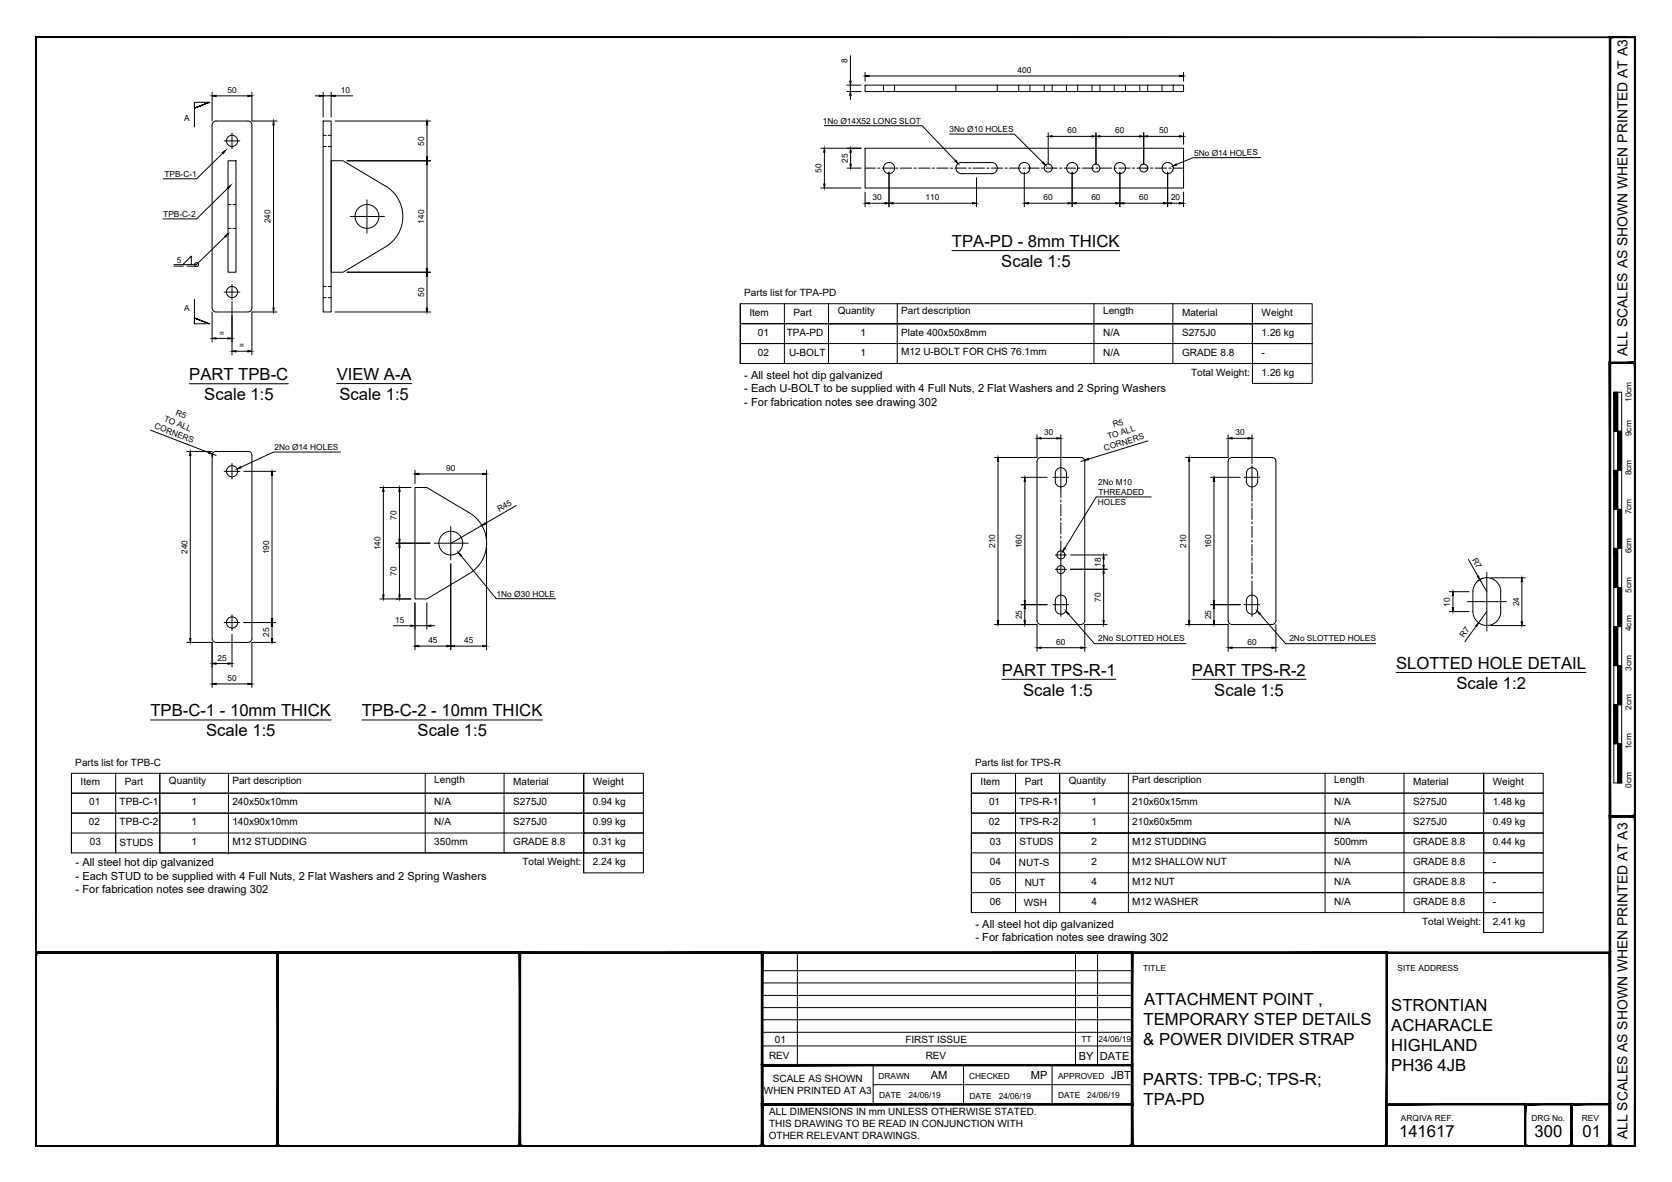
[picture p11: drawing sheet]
<svg xmlns="http://www.w3.org/2000/svg" width="420mm" height="297mm" viewBox="0 0 420 297" stroke-linecap="round" stroke-linejoin="round" font-family="sans-serif">
<!-- layer: PROPOSED OTHER USER 1 -->
<g fill="none" stroke="#000" stroke-width=".25">
<path d="M53.6 30.7l.7-.3h8a.97 .97 0 0 1 1 1v46a1.01 1.01 0 0 1-1 1h-8a1.01 1.01 0 0 1-1-1v-46zM81.2 30.4h2v48h-2zM217.4 37.3h80v9.9h-80zM217.4 21.4h80v1.6h-80zM57.3 40.4h2v28h-2zM96.7 46.7l-10.5-6.3h-3v28h3l10.5-6.2M96.7 46.6a8.9 8.9 0 0 1 0 15.5M240.5 41.4l.7-.5h.4l7.6-.1a1.41 1.41 0 0 1 1.4 1.4 1.41 1.41 0 0 1-1.4 1.4h-7.6a1.41 1.41 0 0 1-1.2-.7 1.41 1.41 0 0 1 .1-1.5zM53.6 113.7l.7-.3h8a.97 .97 0 0 1 1 1v46a1.01 1.01 0 0 1-1 1h-8a1.01 1.01 0 0 1-1-1v-46zM260.9 115.3l.7-.3h10a.97 .97 0 0 1 1 1v39.9a1.01 1.01 0 0 1-1 1.1h-10a1.01 1.01 0 0 1-1-1.1v-39.9zM265.2 118.9a1.41 1.41 0 0 1 1.4-1.4 1.41 1.41 0 0 1 1.4 1.4M265.2 119v2"/>
<path d="M268 119v2M309.6 115h10a1.01 1.01 0 0 1 1 1v40a.97 .97 0 0 1-1 1h-10M309.6 115a1.01 1.01 0 0 0-1 1v39.9a1.01 1.01 0 0 0 1 1.1M313.2 118.9a1.41 1.41 0 0 1 1.4-1.4 1.41 1.41 0 0 1 1.4 1.4M313.2 119v2M316 119v2M117.7 128.8l-10.4-6.3h-3v28h3l10.4-6.2M117.7 128.7a8.9 8.9 0 0 1 .1 15.5M265.2 121a1.41 1.41 0 0 0 1.4 1.4 1.41 1.41 0 0 0 1.4-1.4M313.2 121a1.41 1.41 0 0 0 1.4 1.4 1.41 1.41 0 0 0 1.4-1.4M265.2 152.9a1.41 1.41 0 0 0 1.4 1.4 1.41 1.41 0 0 0 1.4-1.4M265.2 153v-2a1.41 1.41 0 0 1 1.4-1.5 1.41 1.41 0 0 1 1.4 1.5v2"/>
<path d="M313.2 152.9a1.41 1.41 0 0 0 1.4 1.4 1.41 1.41 0 0 0 1.4-1.4M313.2 153v-2a1.41 1.41 0 0 1 1.4-1.5 1.41 1.41 0 0 1 1.4 1.5v2M371.2 146.2a3.5 3.5 0 0 1 3.8-.8 3.5 3.5 0 0 1 2.1 3.3v5a3.5 3.5 0 0 1-3.5 3.5 3.5 3.5 0 0 1-3.5-3.5v-5a3.5 3.5 0 0 1 1.1-2.5z"/>
<circle cx="58.3" cy="35.4" r="1.41"/>
<circle cx="92.2" cy="54.4" r="3"/>
<circle cx="223.4" cy="42.2" r="1.41"/>
<circle cx="257.4" cy="42.2" r="1.41"/>
<circle cx="263.4" cy="42.2" r="1.01"/>
<circle cx="269.4" cy="42.2" r="1.41"/>
<circle cx="275.4" cy="42.2" r="1.01"/>
<circle cx="281.4" cy="42.2" r="1.41"/>
<circle cx="287.4" cy="42.2" r="1.01"/>
<circle cx="293.4" cy="42.2" r="1.41"/>
<circle cx="58.3" cy="73.4" r="1.41"/>
<circle cx="58.3" cy="118.4" r="1.41"/>
<circle cx="113.3" cy="136.5" r="3"/>
<circle cx="266.6" cy="139.5" r="1.01"/>
<circle cx="58.3" cy="156.4" r="1.41"/>
<circle cx="266.6" cy="143.1" r="1.01"/>
</g>
<!-- layer: PROPOSED OTHER USER 1 - HIDDEN -->
<g fill="none" stroke="#000" stroke-width=".25">
<path d="M81.2 36.8h.8M81.2 34h.8M82.5 36.8h.7M82.5 34h.7M222 21.4v1.6M224.8 21.4v1.6M240.2 21.4v1.6M250.6 21.4v1.6M256 21.4v1.6M258.8 21.4v1.6M262.4 21.4v1.6M264.4 21.4v1.6"/>
<path d="M268 21.4v1.6M270.8 21.4v1.6M274.4 21.4v1.6M276.4 21.4v1.6M280 21.4v1.6M282.8 21.4v1.6M286.4 21.4v1.6M288.4 21.4v1.6M292 21.4v1.6M294.8 21.4v1.6M57.3 51.4h.8M57.3 57.4h.8"/>
<path d="M58.5 51.4h.8M58.5 57.4h.8M217.4 42.2h2.6M220.5 42.2h.6M221.7 42.2h2.8M225.1 42.2h.6M226.3 42.2h2.8M229.7 42.2h.6M230.8 42.2h2.9M234.3 42.2h.5M235.4 42.2h2.9M238.8 42.2h.6"/>
<path d="M240 42.2h2.8M243.4 42.2h.6M244.5 42.2h2.9M248 42.2h.5M249.1 42.2h2.9M252.5 42.2h.6M253.7 42.2h2.8M257.1 42.2h.6M258.3 42.2h2.8M261.7 42.2h.6M262.8 42.2h2.9M266.3 42.2h.5"/>
<path d="M267.4 42.2h2.9M270.8 42.2h.6M272 42.2h2.8M275.4 42.2h.6M276.5 42.2h2.9M280 42.2h.6M281.1 42.2h2.9M284.6 42.2h.5M285.7 42.2h2.9M289.1 42.2h.6M290.3 42.2h2.8M293.7 42.2h.6"/>
<path d="M294.8 42.2h2.6M81.2 72h.8M81.2 74.8h.8M82.5 72h.7M82.5 74.8h.7M266.6 122.9v2.2M266.6 125.6v.6M266.6 126.8v2.8M266.6 130.2v.6M266.6 131.3v2.9M266.6 134.8v.5M266.6 135.9v2.2"/>
<path d="M314.6 122.9v3.1M314.6 126.5v.6M314.6 127.7v2.8M314.6 131.1v.6M314.6 132.2v2.9M314.6 135.7v.5M314.6 136.8v2.9M266.6 140.9v.8M266.6 144.5v4.5M314.6 140.3v.5M314.6 141.4v2.9M314.6 144.8v.6"/>
<path d="M314.6 146v3"/>
</g>
<!-- layer: TEXT AND DIMENSIONS -->
<g fill="none" stroke="#000" stroke-width=".25">
<path d="M213.7 14v6.4M217.4 18.2v2.2M218.4 19.1h78M297.4 18.2v2.2M48.9 25.7v1.5l3.7-1.5-3.7 1.5 3.7-1.5h-3.7v6.2M53.3 23.2v7.2M54.3 24.1h8M56 38.4l-6.6 6.5h-8.4M56.3 35.4h4M58.3 33.4v4M63.3 23.2v7.2h6.3M68.7 31.4v46"/>
<path d="M79.2 24.1h1M81.2 24.1h2M81.2 23.2v6.2M83.2 23.2v6.2M84.2 30.4h24M84.2 24.1h4.4M107.3 31.4v8M206.3 37.3h10.1M207.1 31.6h24.6l8.4 8.8M207.2 38.2v8M212.8 21.4h3.6M212.8 23h3.6"/>
<path d="M213.7 21.4v1.6M213.7 24v1M213.7 38.2v3.1M238.7 33.7h16.2l7.1 7.1M263.4 33.4v7.9M264.4 34.3h10M275.4 33.4v7.9M276.4 34.3h10M287.4 33.4v7.9M288.4 34.3h8M297.4 33.4v2.9M316.8 39.6h-17l-4.2 1.7"/>
<path d="M56.6 59.5l-7.2 7h-5.7M57.3 47.3l-7.9 7.7h-8.4M87.2 40.4h21M88 54.4h8.6M92.2 50.2v8.4M107.3 41.4v26M206.3 47.2h10.1M212.9 42.2h3.5M217.4 48.3v3.7M218.4 51.1h4M223.4 43.2v8.8M224.4 51.1h20"/>
<path d="M245.4 44.6v7.4M257.4 43.2v8.8M258.4 51.1h10M269.4 43.2v8.8M270.4 51.1h10M281.4 43.2v8.8M282.4 51.1h10M293.4 43.2v8.8M294.4 51.1h2M297.4 48.3v3.7M43.7 66.9h2.4M45.9 66.5l2.2-2.1v2.1"/>
<path d="M47 66.9h2.4M48.9 75.2v6.2h3.7l-3.7-1.5 3.7 1.5-3.7-1.5v1.5M53.3 78.4v7.5M56.3 73.4h4M58.3 71.4v4M58.3 75.8v13.4M69.6 78.4h-6.3v10.8M84.2 78.4h24M87.2 68.4h21M107.3 69.4v8M186 76.3v15.1M197.1 76.3v15.1"/>
<path d="M208.2 76.3h-22.2v5h22.2v-5h106.5M225.5 76.3v15.1M239.2 63h42.2M274.9 76.3v15.1M294.7 76.3v15.1M314.7 76.3v10zM314.7 76.3h15v5h-15zM314.7 76.3v15.1M47.5 96.4h25M54.3 85h3M59.3 88.3h3M84.6 96.4h18.9"/>
<path d="M186 81.3h128.7h-106.5v5h-22.2zM208.2 86.3v5.1M314.7 91.4h15v5h-15zM314.7 81.3h15v5h-15zM314.7 86.3h15v5.1h-15zM329.7 86.3h-143.7v5.1h143.7M37.8 108.1l14.6 5.6M46.9 113.5h6.4M47.8 114.4v46M53.4 114.1l.9 .3M53.5 113.9l-.2 .5 .1 .5M56.3 118.4h4"/>
<path d="M58.3 116.5v3.9M61.3 118.4h8M68.4 119.4v36M85.6 113.6h-16.9l-8.2 3.8M104.3 118.2v3.3M105.3 119.1h16M122.3 118.2v17.3M250.8 116v40M256.6 120h6.5M260.6 109.2v5.8h-10.7M261.6 110.2h4M264.6 120h3.9"/>
<path d="M266.6 109.2v13.7M272.5 115.7l-.9 .3M288.5 110.8l-15 4.6M298.8 116v40M304.2 120h7.5M308.6 109.2v5.8h-10.7M309.6 110.2h4M312.7 120h3.9M314.6 109.2v7.4M314.6 117v5.9M95.4 122.5h7.9M96.3 123.5v26"/>
<path d="M99.5 136.5h8.6M100.4 123.5v12M100.4 137.5v12M109.1 136.5h8.6M113.3 132.3v8.4M115.8 139.6l8.9 10.9h14.9M121.1 132.1l-7.7 4.4M122.3 137.5v25.8M129.7 127l-7.8 4.6M257.5 121v30M265.2 139.5h2.8M266.6 138.1v2.8"/>
<path d="M269 139.5h9.2M289.3 124.9h-13.8l-7.9 12.8M305.1 121v30M56.3 156.4h4M58.3 154.5v3.9M58.3 159.4v8.2M61.3 156.4h8M68.4 157.4v3M95.4 150.5h7.9M98.9 157.2h4.4M104.3 151.5v11.8M104.3 157.2h3"/>
<path d="M107.3 151.5v6.6M108.3 157.2h1M113.3 141.7v21.6M249.9 157h10.7v6.7M256.6 152h6.5M257.5 153v3M264.6 152h3.9M265.2 143.1h2.8M266.6 141.7v2.8M266.6 149v5.9M268.5 154.3l6.5 7.5h23M269 143.1h9.2"/>
<path d="M277.3 140.5v1.5M277.3 144.1v11.9M278.2 157h-5.6v6.7M297.9 157h10.7v6.7M304.2 152h7.5M305.1 153v3M312.7 152h3.9M314.6 149v5.9M316.6 154.3l6.5 7.5h22.6M320.6 157v6.7M364.2 153.7h4.9M364.2 148.7h4.9"/>
<path d="M365.1 149.7v3M368.7 151.2h9.8M369 140.6l2.4 4.2M371 157.3l-2.9 3.9M371.9 145.7l1.7 3M372.6 145.3l-1.4 .9M373.6 143.8v14.8M373.6 153.7l-2.1 2.8M374.6 157.2h8.7M374.6 145.2h8.7M382.4 146.2v10M46.9 161.4h6.4v11.4"/>
<path d="M54.3 166.8h3M54.3 171.9h8M69.3 161.4h-6v11.4M105.3 162.4h7M114.3 162.4h7M251.8 170.7h28.6M261.6 162.8h10M299.5 170.7h28.7M309.6 162.8h10M350.8 169h47.8M18 194.3v20M29.1 194.3v20"/>
<path d="M37.8 180.9h45.4M40.2 194.3v20h106.5v-5M57.4 194.3v20.3M90.9 180.9h45.4M106.9 194.3v20M126.7 194.3v20M146.7 194.3h-128.7v5h128.7M146.7 199.3h-128.7v5h128.7M146.7 199.3v20.1M146.7 194.3h15v5h-15zM146.7 199.3h15v5h-15zM146.7 194.3v15"/>
<path d="M244.1 194.3v10M255.2 194.3v35M266.3 194.3v35M283.6 194.3v35M333 194.3v35M352.8 194.3v35M372.8 194.3h-128.7v5h128.7M372.8 199.3h-128.7v5h128.7M372.8 194.3v10M372.8 194.3h15v5h-15zM372.8 199.3h15v5h-15zM18 214.3h128.7"/>
<path d="M18 209.3v5M146.7 204.3h-128.7v5h128.7M146.7 204.3h15v5h-15zM146.7 209.3h15v5h-15zM146.7 214.3h15v5.1h-15zM244.1 209.3v15M244.1 214.3v5M255.2 214.3v5M266.3 204.3h-22.2v5h128.7M266.3 209.3h106.5M372.8 209.3h-128.7v5h128.7M372.8 214.3v5h-128.7v5"/>
<path d="M372.8 209.3h15v5h-15zM372.8 214.3h15v5h-15zM372.8 219.3h15v5h-15zM372.8 209.3v25h15v-5h-15v5M372.8 204.3h15v5h-15zM244.1 224.3v5h128.7v-5M244.1 224.3h128.7M244.1 224.3v5M372.8 224.3h15v5h-15z"/>
<circle cx="49.4" cy="66.5" r=".5"/>
</g>
<g fill="#000" stroke="#000" stroke-width=".25">
<path d="M217.4 19.1l1-.2v.4zM296.4 18.9l1 .2-1 .2zM53.3 24.1l1-.2v.4zM55.9 38.3l.8-.6-.6 .8zM62.3 23.9l1 .2-1 .2zM68.7 30.4l.2 1h-.3zM80.2 23.9l1 .2-1 .2zM83.2 24.1l1-.2v.4zM107.3 30.4l.2 1h-.4zM107.1 39.4h.4l-.2 1zM207.2 37.3l.1 .9h-.3zM213.7 23l.2 1h-.4z"/>
<path d="M213.5 20.4h.4l-.2 1zM213.7 37.3l.2 .9h-.3zM263.4 34.3l1-.2v.3zM274.4 34.1l1 .2-1 .1zM275.4 34.3l1-.2v.3zM286.4 34.1l1 .2-1 .1zM287.4 34.3l1-.2v.3zM296.4 34.1l1 .2-1 .1zM56.5 59.3l.8-.5-.6 .8zM57.2 47.2l.8-.6-.6 .8zM107.3 40.4l.2 1h-.4zM207 46.2h.3l-.1 1z"/>
<path d="M213.6 41.3h.3l-.2 .9zM217.4 51.1l1-.2v.3zM222.4 50.9l1 .2-1 .1zM223.4 51.1l1-.2v.3zM240.2 40.3l.6 .8-.8-.6zM244.4 50.9l1 .2-1 .1zM257.4 51.1l1-.2v.3zM262.1 40.7l.6 .8-.8-.6zM268.4 50.9l1 .2-1 .1zM269.4 51.1l1-.2v.3zM280.4 50.9l1 .2-1 .1zM281.4 51.1l1-.2v.3z"/>
<path d="M292.4 50.9l1 .2-1 .1zM293.4 51.1l1-.2v.3zM294.7 41.7l.9-.5 .1 .3zM296.4 50.9l1 .2-1 .1zM68.6 77.4h.3l-.2 1zM107.1 67.4h.4l-.2 1zM107.3 68.4l.2 1h-.4zM107.1 77.4h.4l-.2 1zM53.3 85l1-.1v.3zM57.3 84.9l1 .1-1 .2zM58.3 88.3l1-.2v.3zM62.3 88.1l1 .2-1 .1z"/>
<path d="M47.8 113.5l.2 .9h-.3zM52.5 113.6l.9 .5-1-.2zM59.6 117.9l.8-.6 .1 .3zM68.4 118.4l.1 1h-.3zM104.3 119.1l1-.2v.4zM121.3 118.9l1 .2-1 .2zM250.8 115l.2 1h-.4zM260.6 110.2l1-.2v.3zM265.6 110l1 .2-1 .1zM272.5 115.7l1-.5v.3zM298.8 115l.2 1h-.4zM308.6 110.2l1-.2v.3z"/>
<path d="M313.6 110l1 .2-1 .1zM96.3 122.5l.2 1h-.3zM100.4 136.5l.1 1h-.3zM100.2 135.5h.3l-.1 1zM100.4 122.5l.1 1h-.3zM115.2 138.8l.7 .7-.2 .2zM121.1 132.1l.7-.7 .2 .3zM257.5 120l.2 1h-.3zM267.4 137.6l.3 .2-.6 .8zM305.1 120l.1 1h-.3zM68.4 156.4l.1 1h-.3zM68.2 155.4h.3l-.1 1z"/>
<path d="M96.2 149.5h.3l-.2 1zM100.2 149.5h.3l-.1 1zM103.3 157.1l1 .1-1 .2zM107.3 157.2l1-.1v.3zM250.6 156h.4l-.2 1zM257.5 152l.2 1h-.3zM257.4 156h.3l-.2 1zM257.4 151h.3l-.2 1zM267.9 153.6l.7 .6-.2 .2zM277.3 143.1l.2 1h-.3zM277.2 156h.3l-.2 1zM277.2 142h.3l-.2 1.1z"/>
<path d="M277.3 139.5l.2 1h-.3zM298.6 156h.4l-.2 1zM305.1 152l.1 1h-.3zM304.9 156h.3l-.1 1zM304.9 151h.3l-.1 1zM315.9 153.5l.8 .7-.3 .2zM364.9 152.7h.4l-.2 1zM365.1 148.7l.2 1h-.4zM370.8 157.2l.7-.7-.4 .9zM371.2 144.9l.3-.2 .4 1zM382.3 156.2h.3l-.2 1zM382.4 145.2l.2 1h-.3z"/>
<path d="M47.7 160.4h.3l-.2 1zM53.3 166.8l1-.2v.3zM53.3 171.9l1-.2v.3zM57.3 166.6l1 .2-1 .1zM62.3 171.7l1 .2-1 .1zM68.2 160.4h.3l-.1 1zM104.3 162.4l1-.2v.3zM112.3 162.2l1 .2-1 .1zM113.3 162.4l1-.2v.3zM121.3 162.2l1 .2-1 .1zM260.6 162.8l1-.2v.3zM271.6 162.6l1 .2-1 .1z"/>
<path d="M308.6 162.8l1-.2v.3zM319.6 162.6l1 .2-1 .1z"/>
</g>
<!-- layer: 0 -->
<g fill="none" stroke="#000" stroke-width=".25">
<path d="M405.5 98.6h2v98.1h-2zM406.5 98.6v98.1M405.5 118.2h2M405.5 108.4h2M405.5 137.8h2M405.5 128h2M405.5 157.5h2M405.5 147.7h2M405.5 177.1h2M405.5 167.3h2M405.5 186.9h2M200.4 239.4v28.3"/>
<path d="M270.3 239.4v28.3M275.8 239.4v28.3M191.5 250.1h93M191.5 247h93M191.5 243.9h93M191.5 256.3h93M191.5 253.2h93M191.5 259.4h93M191.5 262.8h93M219.4 267.7v9.8M219.4 272.6h65.1M242.1 267.7v9.8"/>
<path d="M264.4 267.7v9.8"/>
</g>
<g fill="#000" stroke="#000" stroke-width=".25">
<path d="M8.9 9.3l.2 .1h401.6zM8.9 9.3h402l-.2 .1z"/>
<path d="M404.4 9.3l.3 .1zM404.4 9.3l.3 .1-.3 278.6zM404.7 9.4l-.3 278.6 .3-.1zM404.4 288l.3-.1z"/>
<path d="M404.6 9.3l.1 .1h6zM404.6 9.3h6.3l-.2 .1z"/>
<path d="M410.7 9.4v278.5l.2-278.6zM410.9 9.3v278.7l-.2-.1z"/>
<path d="M410.7 9.4v278.5l.2-278.6zM410.9 9.3v278.7l-.2-.1z"/>
<path d="M404.4 91l.3 .3 6.2-.3zM404.7 91.3l6.2-.3-.2 .3zM410.9 91l-.2 .3z"/>
<path d="M404.4 91l.3 114v-113.7zM404.4 91l.3 114-.3 .3z"/>
<path d="M405.5 98.6l1 9.8v-9.8zM405.5 98.6l1 9.8h-1z"/>
<path d="M410.9 91.1l-.2 .2 .2 113.9zM410.7 91.3l.2 113.9-.2-.2zM410.7 205l.2 .3zM404.7 205h6l.2 .3zM404.7 205l-.3 .3h6.5z"/>
<path d="M405.5 118.2l1 9.8v-9.8zM405.5 118.2l1 9.8h-1z"/>
<path d="M406.5 108.4l1 9.8v-9.8zM406.5 108.4l1 9.8h-1z"/>
<path d="M405.5 137.8l1 9.8v-9.8zM405.5 137.8l1 9.8h-1z"/>
<path d="M406.5 128l1 9.8v-9.8zM406.5 128l1 9.8h-1z"/>
<path d="M405.5 157.5l1 9.8v-9.8zM405.5 157.5l1 9.8h-1z"/>
<path d="M406.5 147.6l1 9.9v-9.9zM406.5 147.6l1 9.9h-1z"/>
<path d="M405.5 177.1l1 9.8v-9.8zM405.5 177.1l1 9.8h-1z"/>
<path d="M406.5 167.3l1 9.8v-9.8zM406.5 167.3l1 9.8h-1z"/>
<path d="M406.5 186.9l1 9.8v-9.8zM406.5 186.9l1 9.8h-1z"/>
<path d="M404.4 205l.3 .3 6.2-.3zM404.7 205.3l6.2-.3-.2 .3zM410.9 205l-.2 .3z"/>
<path d="M410.9 205.1l-.2 .2 .2 82.7zM410.7 205.3l.2 82.7-.2-.1zM410.7 287.9l.2 .1z"/>
<path d="M8.9 239.2l.2 .4zM8.9 239.2l395.5 .4h-395.3zM8.9 239.2l395.5 .4 .3-.4z"/>
<path d="M9.1 239.6h60.5l.3-.4zM8.9 239.2h61l-60.8 .4zM8.9 239.2l.2 .4z"/>
<path d="M69.9 239.6h60.6l.3-.4zM69.6 239.2h61.2l-60.9 .4zM69.6 239.2l.3 48.7v-48.3zM69.6 239.2l.3 48.7-.3 .1zM69.6 288l.3-.1z"/>
<path d="M130.8 239.6h60.5l.4-.4zM130.5 239.2h61.2l-60.9 .4zM130.5 239.2l.3 48.7v-48.3zM130.5 239.2l.3 48.7-.3 .1zM130.5 288l.3-.1z"/>
<path d="M191.7 239.6h92.6l.4-.4zM191.3 239.2h93.4l-93 .4zM191.3 239.2l.4 48.7v-48.3zM191.3 239.2l.4 48.7-.4 .1zM191.3 288l.4-.1z"/>
<path d="M284.7 239.6h63.6l.3-.4zM284.3 239.2h64.3l-63.9 .4zM284.3 239.2l.4 48.7v-48.3zM284.3 239.2l.4 48.7-.4 .1zM284.3 288l.4-.1z"/>
<path d="M404.7 239.2l-.3 .4 .3 48.4zM404.4 239.6l.3 48.4-.3-.1zM404.4 287.9l.3 .1z"/>
<path d="M191.3 277.3l.4 .4 93-.4zM191.7 277.7l93-.4-.4 .4zM284.7 277.3l-.4 .4 .4 10.3zM284.3 277.7l.4 10.3-.4-.1zM284.3 287.9l.4 .1z"/>
<path d="M191.3 277.7h93.4l-.4-.4zM191.3 277.7l.4-.4h92.6zM191.3 267.5v10.2l.4-.4zM191.3 267.5l.4 .4v9.4zM191.3 267.5l.4 .4 93-.4zM191.7 267.9l93-.4-.4 .4zM284.7 267.5l-.4 .4 .4 9.8zM284.3 267.9l.4 9.8-.4-.4z"/>
<path d="M383.1 277.3l.3 .4 11.7-.4zM383.4 277.7l11.7-.4-.4 .4zM394.7 277.7l.4 10.3v-10.7zM394.7 277.7l.4 10.3-.4-.1zM394.7 287.9l.4 .1z"/>
<path d="M348.5 277.7h34.8v-.4zM348.5 277.3h34.8l-34.8 .4z"/>
<path d="M394.7 277.3l.4 .4 9.6-.4zM395.1 277.7l9.6-.4-.3 .4zM404.7 277.3l-.3 .4 .3 10.3zM404.4 277.7l.3 10.3-.3-.1zM404.4 287.9l.3 .1z"/>
<path d="M9.1 9.4l-.2 278.6 .2-.1zM8.9 9.3l.2 .1-.2 278.6z"/>
<path d="M9.1 239.6l-.2 48.4 .2-.1zM8.9 239.4l.2 .2-.2 48.4z"/>
<path d="M9.1 287.9l60.7 .1-.2-.1zM9.1 287.9l60.7 .1h-60.9z"/>
<path d="M69.6 287.9l.3 .1zM69.9 239.2v48.8l-.3-.1zM69.9 239.2l-.3 .4v48.3z"/>
<path d="M69.9 287.9l60.7 .1-.1-.1zM69.9 287.9l60.7 .1h-60.8z"/>
<path d="M130.5 287.9l.3 .1zM130.8 239.2v48.8l-.3-.1zM130.8 239.2l-.3 .4v48.3z"/>
<path d="M130.8 287.9l60.7 .1-.2-.1zM130.8 287.9l60.7 .1h-60.9z"/>
<path d="M191.3 287.9l.4 .1zM191.7 239.2v48.8l-.4-.1zM191.3 239.6v48.3l.4-48.7z"/>
<path d="M191.7 287.9l92.8 .1-.2-.1zM191.7 287.9l92.8 .1h-93z"/>
<path d="M284.3 287.9l.4 .1zM284.7 239.2v48.8l-.4-.1zM284.7 239.2l-.4 .4v48.3z"/>
<path d="M191.5 288h93l-.2-.1zM191.5 288l.2-.1h92.6zM191.3 288l.4-.1zM191.7 277.7v10.2l-.4 .1zM191.3 277.3v10.7l.4-10.3z"/>
<path d="M284.7 287.9l63.8 .1-.2-.1zM284.7 287.9l63.8 .1h-64z"/>
<path d="M348.3 287.9l.3 .1zM348.6 239.2v48.8l-.3-.1zM348.6 239.2l-.3 .4v48.3z"/>
<path d="M383.3 288h11.6l-.2-.1zM383.4 287.9h11.3l-11.4 .1zM383.1 288l.3-.1zM383.4 277.7v10.2l-.3 .1zM383.1 277.3v10.7l.3-10.3z"/>
<path d="M8.9 288h395.7l-.2-.1zM8.9 288l.2-.1h395.3zM8.9 239.4v48.6l.2-.1zM8.9 239.4l.2 .2v48.3z"/>
<path d="M394.9 288h9.7l-.2-.1zM394.9 288l.2-.1h9.3zM394.7 288l.4-.1zM395.1 277.7v10.2l-.4 .1zM394.7 277.3v10.7l.4-10.3z"/>
<path d="M9.1 287.9l401.8 .1-.2-.1zM9.1 287.9l401.8 .1h-402z"/>
<path d="M404.7 287.9l6.2 .1-.2-.1zM404.7 287.9l6.2 .1h-6.3z"/>
<path d="M404.6 288h6.3l-.2-.1zM404.7 287.9h6l-6.1 .1zM404.4 288l.3-.1zM404.7 205.3v82.6l-.3 .1zM404.4 205v83l.3-82.7z"/>
</g>
<g font-size="4.2">
<text x="239.2" y="62.1">TPA-PD - 8mm THICK</text>
<text x="251.6" y="67.1">Scale 1:5</text>
<text x="47.5" y="95.5">PART TPB-C</text>
<text x="84.6" y="95.5">VIEW A-A</text>
<text x="51.3" y="100.6">Scale 1:5</text>
<text x="85.3" y="100.5">Scale 1:5</text>
<text x="251.8" y="169.8">PART TPS-R-1</text>
<text x="299.5" y="169.8">PART TPS-R-2</text>
<text x="350.8" y="168.1">SLOTTED HOLE DETAIL</text>
<text x="366" y="173.2">Scale 1:2</text>
<text x="257.1" y="174.9">Scale 1:5</text>
<text x="305.1" y="174.9">Scale 1:5</text>
<text x="37.8" y="180">TPB-C-1 - 10mm THICK</text>
<text x="51.8" y="185.1">Scale 1:5</text>
<text x="90.9" y="180">TPB-C-2 - 10mm THICK</text>
<text x="104.9" y="185.1">Scale 1:5</text>
<text x="287.4" y="257.5">TEMPORARY STEP DETAILS</text>
<text x="287.5" y="252.5">ATTACHMENT POINT ,</text>
<text x="349.6" y="254">STRONTIAN</text>
<text x="287.3" y="262.6">&amp; POWER DIVIDER STRAP</text>
<text x="349.6" y="259.1">ACHARACLE</text>
<text x="349.6" y="264.1">HIGHLAND</text>
<text x="349.6" y="269.2">PH36 4JB</text>
<text x="287.2" y="272.6">PARTS: TPB-C; TPS-R;</text>
<text x="287.4" y="277.6">TPA-PD</text>
<text x="351.6" y="285.7">141617</text>
<text x="385.6" y="285.7">300</text>
<text x="397.7" y="285.7">01</text>
</g>
<g font-size="3.5">
<text x="409" y="89.4" transform="rotate(-90 409 89.4)">ALL SCALES AS SHOWN WHEN PRINTED AT A3</text>
<text x="409" y="286.3" transform="rotate(-90 409 286.3)">ALL SCALES AS SHOWN WHEN PRINTED AT A3</text>
</g>
<g font-size="2.8">
<text x="187" y="95.2">- All steel hot dip galvanized</text>
<text x="187" y="98.6">- Each U-BOLT to be supplied with 4 Full Nuts, 2 Flat Washers and 2 Spring Washers</text>
<text x="187" y="102">- For fabrication notes see drawing 302</text>
<text x="19" y="217.7">- All steel hot dip galvanized</text>
<text x="19" y="221.1">- Each STUD to be supplied with 4 Full Nuts, 2 Flat Washers and 2 Spring Washers</text>
<text x="19" y="224.5">- For fabrication notes see drawing 302</text>
<text x="245.1" y="233.2">- All steel hot dip galvanized</text>
<text x="245.1" y="236.5">- For fabrication notes see drawing 302</text>
<text x="271.1" y="266.3">BY</text>
<text x="276.4" y="266.3">DATE</text>
<text x="233.9" y="271.1">AM</text>
<text x="259" y="271.1">MP</text>
<text x="279.3" y="271.1">JBT</text>
</g>
<g font-size="2.5">
<text x="187" y="74.4">Parts list for TPA-PD</text>
<text x="188.3" y="79.4">Item</text>
<text x="199.4" y="79.4">Part</text>
<text x="210.5" y="78.9">Quantity</text>
<text x="226.4" y="78.9">Part description</text>
<text x="277.2" y="78.9">Length</text>
<text x="297" y="79.4">Material</text>
<text x="317" y="79.4">Weight</text>
<text x="190.5" y="84.4">01</text>
<text x="190.5" y="89.4">02</text>
<text x="197.7" y="84.4">TPA-PD</text>
<text x="198.3" y="89.4">U-BOLT</text>
<text x="216.2" y="84.4">1</text>
<text x="216.2" y="89.4">1</text>
<text x="226.4" y="84.4">Plate 400x50x8mm</text>
<text x="226.4" y="89.3">M12 U-BOLT FOR CHS 76.1mm</text>
<text x="277.2" y="84.4">N/A</text>
<text x="277.2" y="89.4">N/A</text>
<text x="297" y="84.4">S275J0</text>
<text x="297" y="89.4">GRADE 8.8</text>
<text x="317" y="84.4">1.26 kg</text>
<text x="317" y="89.4">-</text>
<text x="299.3" y="94.4">Total Weight:</text>
<text x="317" y="94.4">1.26 kg</text>
<text x="18.9" y="192.4">Parts list for TPB-C</text>
<text x="20.3" y="197.4">Item</text>
<text x="31.4" y="197.4">Part</text>
<text x="42.5" y="196.9">Quantity</text>
<text x="58.4" y="196.9">Part description</text>
<text x="109.1" y="196.9">Length</text>
<text x="129" y="197.4">Material</text>
<text x="149" y="197.4">Weight</text>
<text x="245.1" y="192.4">Parts list for TPS-R</text>
<text x="246.4" y="197.4">Item</text>
<text x="257.5" y="197.4">Part</text>
<text x="268.6" y="196.9">Quantity</text>
<text x="284.5" y="196.9">Part description</text>
<text x="335.3" y="196.9">Length</text>
<text x="355.1" y="197.4">Material</text>
<text x="375.1" y="197.4">Weight</text>
<text x="22.4" y="202.4">01</text>
<text x="30.1" y="202.4">TPB-C-1</text>
<text x="48.2" y="202.4">1</text>
<text x="58.4" y="202.4">240x50x10mm</text>
<text x="109.1" y="202.4">N/A</text>
<text x="129" y="202.4">S275J0</text>
<text x="149" y="202.4">0.94 kg</text>
<text x="248.5" y="202.4">01</text>
<text x="256.2" y="202.4">TPS-R-1</text>
<text x="274.3" y="202.4">1</text>
<text x="284.5" y="202.4">210x60x15mm</text>
<text x="335.3" y="202.4">N/A</text>
<text x="355.1" y="202.4">S275J0</text>
<text x="375.1" y="202.4">1.48 kg</text>
<text x="22.4" y="207.4">02</text>
<text x="30.1" y="207.4">TPB-C-2</text>
<text x="48.2" y="207.4">1</text>
<text x="58.4" y="207.4">140x90x10mm</text>
<text x="109.1" y="207.4">N/A</text>
<text x="129" y="207.4">S275J0</text>
<text x="149" y="207.4">0.99 kg</text>
<text x="248.5" y="207.4">02</text>
<text x="256.2" y="207.4">TPS-R-2</text>
<text x="274.3" y="207.4">1</text>
<text x="284.5" y="207.4">210x60x5mm</text>
<text x="335.3" y="207.4">N/A</text>
<text x="355.1" y="207.4">S275J0</text>
<text x="375.1" y="207.4">0.49 kg</text>
<text x="22.6" y="212.4">03</text>
<text x="30" y="212.7">STUDS</text>
<text x="48.2" y="212.4">1</text>
<text x="58.4" y="212.4">M12 STUDDING</text>
<text x="109.1" y="212.4">350mm</text>
<text x="129" y="212.4">GRADE 8.8</text>
<text x="149" y="212.4">0.31 kg</text>
<text x="248.8" y="212.4">03</text>
<text x="256.2" y="212.4">STUDS</text>
<text x="274.3" y="212.4">2</text>
<text x="284.5" y="212.3">M12 STUDDING</text>
<text x="335.3" y="212.4">500mm</text>
<text x="355.1" y="212.4">GRADE 8.8</text>
<text x="375.1" y="212.4">0.44 kg</text>
<text x="131.3" y="217.4">Total Weight:</text>
<text x="149" y="217.4">2.24 kg</text>
<text x="248.8" y="217.4">04</text>
<text x="256.1" y="217.7">NUT-S</text>
<text x="274.3" y="217.4">2</text>
<text x="284.5" y="217.4">M12 SHALLOW NUT</text>
<text x="335.3" y="217.4">N/A</text>
<text x="355.1" y="217.4">GRADE 8.8</text>
<text x="375.1" y="217.4">-</text>
<text x="248.8" y="222.4">05</text>
<text x="248.8" y="227.4">06</text>
<text x="257.2" y="227.7">WSH</text>
<text x="257.5" y="222.6">NUT</text>
<text x="274.3" y="222.4">4</text>
<text x="274.3" y="227.4">4</text>
<text x="284.5" y="222.4">M12 NUT</text>
<text x="284.5" y="227.4">M12 WASHER</text>
<text x="335.3" y="222.4">N/A</text>
<text x="335.3" y="227.4">N/A</text>
<text x="355.1" y="222.4">GRADE 8.8</text>
<text x="355.1" y="227.4">GRADE 8.8</text>
<text x="375.1" y="222.4">-</text>
<text x="375.1" y="227.4">-</text>
<text x="357.4" y="232.4">Total Weight:</text>
<text x="375.1" y="232.4">2.41 kg</text>
<text x="194.7" y="262">01</text>
<text x="227.5" y="262">FIRST ISSUE</text>
<text x="193.3" y="266.2">REV</text>
<text x="232.6" y="266.2">REV</text>
<text x="192" y="275">WHEN PRINTED AT A3</text>
<text x="194.2" y="272">SCALE AS SHOWN</text>
<text x="193.3" y="280.3">ALL DIMENSIONS IN mm UNLESS OTHERWISE STATED.</text>
<text x="193.2" y="286.3">OTHER RELEVANT DRAWINGS.</text>
<text x="193.3" y="283.3">THIS DRAWING TO BE READ IN CONJUNCTION WITH</text>
</g>
<g font-size="2.1">
<text x="213" y="15.8" transform="rotate(-90 213 15.8)">8</text>
<text x="57.1" y="23.4">50</text>
<text x="85.7" y="23.4">10</text>
<text x="255.7" y="18.4">400</text>
<text x="46.3" y="30.4">A</text>
<text x="206.7" y="31.1">1No Ø14X52 LONG SLOT</text>
<text x="238.6" y="33.2">3No Ø10 HOLES</text>
<text x="268.3" y="33.5">60</text>
<text x="280.3" y="33.5">60</text>
<text x="291.3" y="33.5">50</text>
<text x="106.6" y="36.6" transform="rotate(-90 106.6 36.6)">50</text>
<text x="213" y="40.9" transform="rotate(-90 213 40.9)">25</text>
<text x="300.1" y="39.1">5No Ø14 HOLES</text>
<text x="41.3" y="44.4">TPB-C-1</text>
<text x="206.4" y="43.4" transform="rotate(-90 206.4 43.4)">50</text>
<text x="219.2" y="50.3">30</text>
<text x="232.6" y="50.3">110</text>
<text x="262.2" y="50.3">60</text>
<text x="274.2" y="50.3">60</text>
<text x="286.3" y="50.3">60</text>
<text x="294.3" y="50.3">20</text>
<text x="41" y="54.5">TPB-C-2</text>
<text x="68" y="56.1" transform="rotate(-90 68 56.1)">240</text>
<text x="106.6" y="56.2" transform="rotate(-90 106.6 56.2)">140</text>
<text x="44.5" y="66.2">5</text>
<text x="106.6" y="74.6" transform="rotate(-90 106.6 74.6)">50</text>
<text x="46.3" y="78.1">A</text>
<text x="55.2" y="84.3">=</text>
<text x="60.2" y="87.6">=</text>
<text x="409.9" y="101" transform="rotate(-90 409.9 101)">10cm</text>
<text x="38.6" y="107.6" transform="rotate(21 38.6 107.6)">CORNERS</text>
<text x="41.1" y="105.9" transform="rotate(21 41.1 105.9)">TO ALL</text>
<text x="44" y="104.3" transform="rotate(21 44 104.3)">R5</text>
<text x="279.9" y="107.4" transform="rotate(-17 279.9 107.4)">R5</text>
<text x="69" y="113.1">2No Ø14 HOLES</text>
<text x="262.4" y="109.4">30</text>
<text x="277.7" y="113.3" transform="rotate(-17 277.7 113.3)">CORNERS</text>
<text x="278.5" y="110.4" transform="rotate(-17 278.5 110.4)">TO ALL</text>
<text x="310.5" y="109.4">30</text>
<text x="409.9" y="109.6" transform="rotate(-90 409.9 109.6)">9cm</text>
<text x="112.1" y="118.4">90</text>
<text x="409.9" y="119.5" transform="rotate(-90 409.9 119.5)">8cm</text>
<text x="276" y="121.8">2No M10</text>
<text x="276" y="124.3">THREADED</text>
<text x="99.7" y="130.7" transform="rotate(-90 99.7 130.7)">70</text>
<text x="125.5" y="128.7" transform="rotate(-30 125.5 128.7)">R45</text>
<text x="275.9" y="126.9">HOLES</text>
<text x="409.9" y="129.3" transform="rotate(-90 409.9 129.3)">7cm</text>
<text x="250.1" y="137.7" transform="rotate(-90 250.1 137.7)">210</text>
<text x="256.8" y="137.8" transform="rotate(-90 256.8 137.8)">160</text>
<text x="298.1" y="137.7" transform="rotate(-90 298.1 137.7)">210</text>
<text x="304.3" y="137.8" transform="rotate(-90 304.3 137.8)">160</text>
<text x="47.1" y="139.2" transform="rotate(-90 47.1 139.2)">240</text>
<text x="67.6" y="139.3" transform="rotate(-90 67.6 139.3)">190</text>
<text x="95.6" y="138.3" transform="rotate(-90 95.6 138.3)">140</text>
<text x="276.6" y="142.5" transform="rotate(-90 276.6 142.5)">18</text>
<text x="369.9" y="140.7" transform="rotate(61 369.9 140.7)">R7</text>
<text x="409.9" y="139.1" transform="rotate(-90 409.9 139.1)">6cm</text>
<text x="99.7" y="144.7" transform="rotate(-90 99.7 144.7)">70</text>
<text x="124.8" y="149.9">1No Ø30 HOLE</text>
<text x="409.9" y="148.9" transform="rotate(-90 409.9 148.9)">5cm</text>
<text x="256.8" y="155.6" transform="rotate(-90 256.8 155.6)">25</text>
<text x="276.6" y="151.2" transform="rotate(-90 276.6 151.2)">70</text>
<text x="304.3" y="155.6" transform="rotate(-90 304.3 155.6)">25</text>
<text x="364.4" y="152.4" transform="rotate(-90 364.4 152.4)">10</text>
<text x="381.7" y="152.3" transform="rotate(-90 381.7 152.3)">24</text>
<text x="67.6" y="160.1" transform="rotate(-90 67.6 160.1)">25</text>
<text x="99.3" y="156.5">15</text>
<text x="107.6" y="161.6">45</text>
<text x="116.6" y="161.6">45</text>
<text x="276" y="161">2No SLOTTED HOLES</text>
<text x="324" y="161">2No SLOTTED HOLES</text>
<text x="367.9" y="160.4" transform="rotate(-54 367.9 160.4)">R7</text>
<text x="409.9" y="158.6" transform="rotate(-90 409.9 158.6)">4cm</text>
<text x="54.6" y="166">25</text>
<text x="265.4" y="162">60</text>
<text x="313.5" y="162">60</text>
<text x="57.1" y="171.1">50</text>
<text x="409.9" y="168.6" transform="rotate(-90 409.9 168.6)">3cm</text>
<text x="409.9" y="178.3" transform="rotate(-90 409.9 178.3)">2cm</text>
<text x="409.9" y="188.3" transform="rotate(-90 409.9 188.3)">1cm</text>
<text x="409.9" y="198" transform="rotate(-90 409.9 198)">0cm</text>
<text x="287.3" y="243.9">TITLE</text>
<text x="351.2" y="243.9">SITE ADDRESS</text>
<text x="271.7" y="261.9">TT</text>
<text x="276.1" y="261.9">24/06/19</text>
<text x="220.8" y="271.1">DRAWN</text>
<text x="243.5" y="271.1">CHECKED</text>
<text x="265.9" y="271.1">APPROVED</text>
<text x="265.9" y="275.9">DATE</text>
<text x="273.2" y="275.9">24/06/19</text>
<text x="220.9" y="276">DATE</text>
<text x="228.3" y="276">24/06/19</text>
<text x="243.6" y="276.1">DATE</text>
<text x="251" y="276.1">24/06/19</text>
<text x="352.1" y="281.6">ARQIVA REF.</text>
<text x="384.8" y="281.6">DRG No.</text>
<text x="397.5" y="281.6">REV</text>
</g>
</svg>
